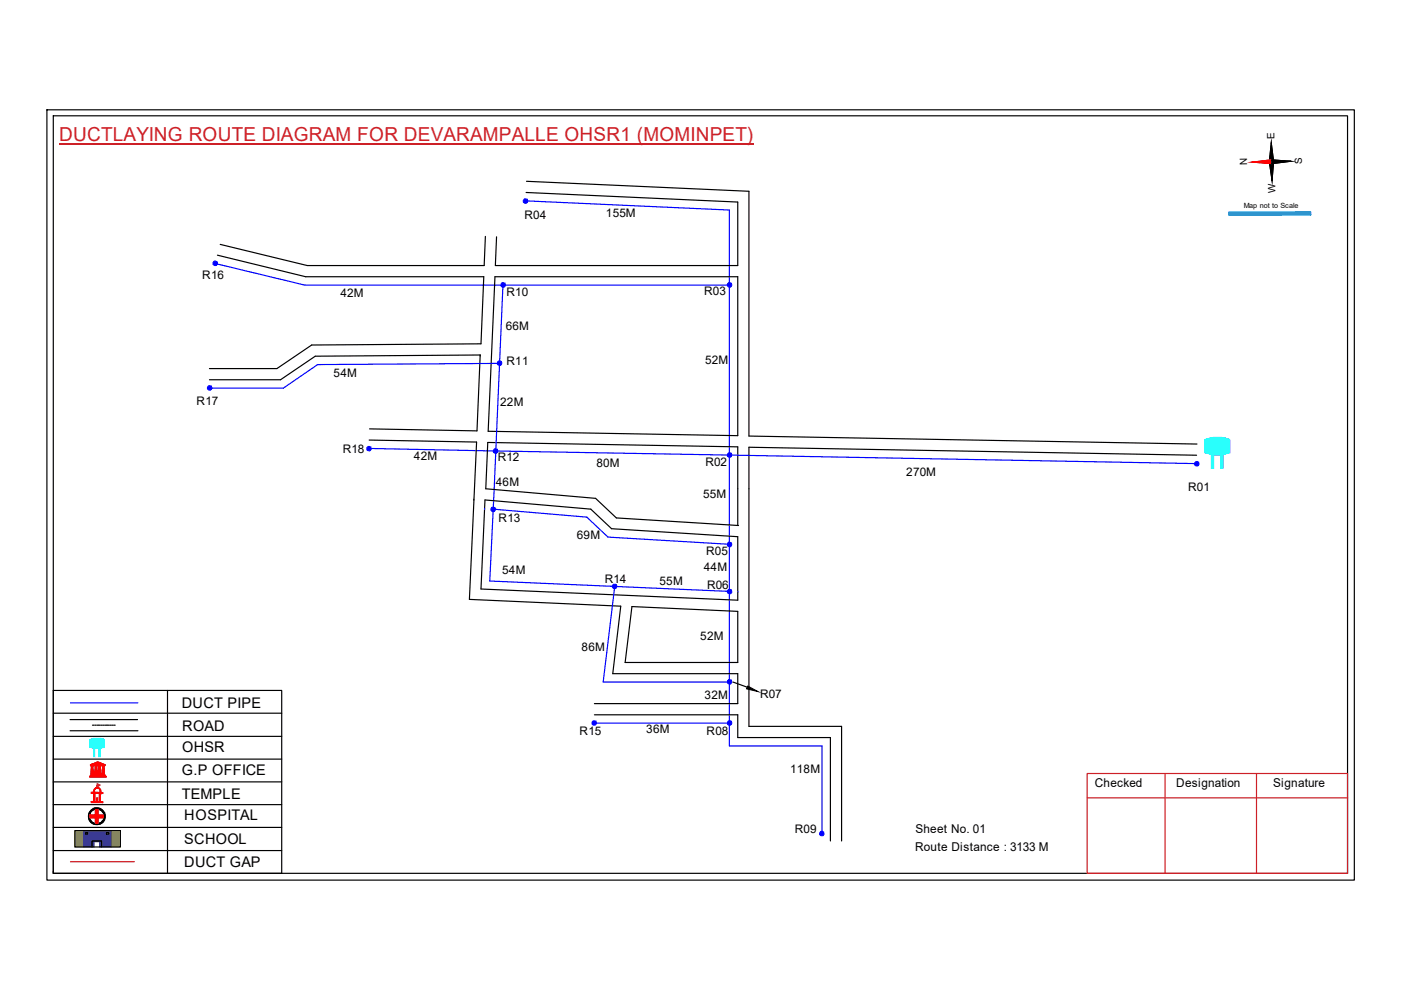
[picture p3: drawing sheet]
<svg xmlns="http://www.w3.org/2000/svg" width="297mm" height="210mm" viewBox="0 0 297 210" stroke-linecap="round" stroke-linejoin="round" font-family="sans-serif">
<path d="M11.3 151.2h48.4M11.3 156.1h48.4M14.9 152.6h14.3M14.9 154.9h14.3M35.5 146.4v38.8M11.3 175.4h48.4M11.3 161h48.4M11.3 165.8h48.4M11.3 170.6h48.4M11.3 180.3h48.4" fill="none" stroke="#000" stroke-width=".25"/>
<path d="M21 158.6h.3v1.8h-.3z" fill-rule="evenodd" fill="#0ffffc"/>
<path d="M21 158.6h.3v1.8h-.3z" fill="none" stroke="#0ffffc" stroke-width=".21"/>
<path d="M19.9 158.6h.2v1.8h-.2z" fill-rule="evenodd" fill="#0ffffc"/>
<path d="M19 156.9l1.6-.4 1.5 .3v1.6l-1.5 .3-1.6-.4zM19.9 158.6h.2v1.8h-.2z" fill="none" stroke="#0ffffc" stroke-width=".21"/>
<path d="M19 156.8a4 4 0 0 1 3.1 0v1.7a4.5 4.5 0 0 1-3-.1z" fill-rule="evenodd" fill="#0ffffc"/>
<path d="M19 156.8a4 4 0 0 1 3.1 0v1.7a4.5 4.5 0 0 1-3-.1z" fill="none" stroke="#0ffffc" stroke-width=".21"/>
<path d="M19 164.6h3.5v.2h-3.5zM19.2 164.3h3.1v.2h-3.1zM19.2 162.1l1.5-.6 1.6 .7zM19.3 162.4l.6-.1-.2 .1 .1 1.7h-.5l.1-1.7zM19.3 164.2h2.8v.1h-2.8zM19.5 162.1l1.2-.5 1.3 .5zM20.1 162.3h.5v1.8h-.5zM20.7 161.7l.2 .1-.2 .3zM20.9 162.3h.5v1.8h-.5zM21.6 162.3l.6 .1h-.1v1.7h-.4l.1-1.7z" fill="none" stroke="#f00" stroke-width=".21"/>
<path d="M21.6 162.3h.5v1.8h-.5z" fill-rule="evenodd" fill="#f00"/>
<path d="M21.6 162.3h.5v1.8h-.5z" fill="none" stroke="#f00" stroke-width=".21"/>
<path d="M20.9 162.3h.5v1.8h-.5z" fill-rule="evenodd" fill="#f00"/>
<path d="M20.9 162.3h.5v1.8h-.5z" fill="none" stroke="#f00" stroke-width=".21"/>
<path d="M20.1 162.3h.5v1.8h-.5z" fill-rule="evenodd" fill="#f00"/>
<path d="M20.1 162.3h.5v1.8h-.5z" fill="none" stroke="#f00" stroke-width=".21"/>
<path d="M19.3 162.3h.5v1.8h-.5z" fill-rule="evenodd" fill="#f00"/>
<path d="M19.3 162.3h.5v1.8h-.5z" fill="none" stroke="#f00" stroke-width=".21"/>
<path d="M20.6 161.7h.4v.4h-.4z" fill-rule="evenodd" fill="#f00"/>
<path d="M19 164.6h3.6v.2h-3.6zM19 164.7h3.6M19.2 164.3h3.1v.2h-3.1zM19.2 164.4h3.1M19.3 164.2h2.8v.1h-2.8zM19.3 164.3h2.8M20.6 161.7h.4v.4h-.4z" fill="none" stroke="#f00" stroke-width=".21"/>
<path d="M19.2 162.1l1-.4a.94 .94 0 0 1 1.1 0l1 .4v.2h-3.1zM19.9 162.1h.7l-.1-.3zM21 161.8l-.1 .3h.7z" fill-rule="evenodd" fill="#f00"/>
<path d="M19.2 162.1l1-.4a.94 .94 0 0 1 1.1 0l1 .4v.2h-3.1zM19.9 162.1l.6-.3 .1 .3zM20.1 168.1h1l-.1 1.9-.9-.1zM20.1 167.2a.73 .73 0 0 1 .9-.2 .73 .73 0 0 1 .4 .9v.2h.4v.1h-.5v1.7l.5 .1v.2l-2.5-.1v-.2h.6v-1.8h-.5v-.1h.5v-.4zM20.1 167.3a.55 .55 0 0 1 1 0l.2 .8-1.4-.1zM20.5 169.2l.1 .6zM20.6 166.5l.1 .5zM21 161.8l.6 .3h-.7z" fill="none" stroke="#f00" stroke-width=".21"/>
<path d="M20.6 166.2l.6 .3-.5 .3z" fill="none" stroke="#e66000" stroke-width=".21"/>
<path d="M20 167.2a.8 .8 0 0 1 1.4 .3v.5l.4 .1v.1l-.5 .1v1.5l.1 .2h.4v.2h-2.5v-.3l.6-.1v-1.6h-.6v-.2h.5zM20.1 167.4l-.2 .6h1.3l-.1-.6-.2-.3h-.5zM20.1 168.3v1.6h.9v-1.7zM20.4 169.2h.3l-.1 .7h-.2z" fill-rule="evenodd" fill="#f00"/>
<path d="M20 167.2a.8 .8 0 0 1 1.4 .3v.5l.4 .1v.1l-.5 .1v1.5l.1 .2h.4v.2h-2.5v-.3l.6-.1v-1.6h-.6v-.2h.5zM20.1 167.4l.3-.3h.5l.2 .3 .1 .6h-1.3zM20.1 168.3l.9-.1v1.7h-.9zM20.4 169.2h.3l-.1 .7h-.2z" fill="none" stroke="#f00" stroke-width=".21"/>
<path d="M20.6 166.5v.5z" fill="#f00"/>
<path d="M20.6 166.5v.5z" fill="none" stroke="#f00" stroke-width=".21"/>
<path d="M20.6 166.5v.5z" fill="#f00"/>
<path d="M20.6 166.5v.5z" fill="none" stroke="#f00" stroke-width=".21"/>
<path d="M20.6 166.5v.5z" fill="#f00"/>
<path d="M20.6 166.5v.5zM20.6 166.5v.5" fill="none" stroke="#f00" stroke-width=".21"/>
<path d="M20.7 166.8l-.1 .2z" fill="#f00"/>
<path d="M20.7 166.8l-.1 .2z" fill="none" stroke="#f00" stroke-width=".21"/>
<path d="M20.7 166.8v.2z" fill="#f00"/>
<path d="M20.7 166.8v.2z" fill="none" stroke="#f00" stroke-width=".21"/>
<path d="M20.6 167h.1z" fill="#f00"/>
<path d="M20.6 167h.1z" fill="none" stroke="#f00" stroke-width=".21"/>
<path d="M20.6 167h.1z" fill="#f00"/>
<path d="M20.6 167h.1z" fill="none" stroke="#f00" stroke-width=".21"/>
<path d="M20.6 166.2l.6 .3-.6 .3z" fill-rule="evenodd" fill="#e66000"/>
<path d="M20.6 166.2l.6 .3-.6 .3z" fill="none" stroke="#e66000" stroke-width=".21"/>
<path d="M11.3 146.4h48.4v38.8h-48.4zM19.6 153.8h.3M20.1 153.8h.3M20.5 153.8h.4M21 153.8h.3M21.5 153.8h.2M21.9 153.8h.2M22.3 153.8h.3M22.7 153.8h.4M23.2 153.8h.3M23.7 153.8h.2M24.1 153.8h.3" fill="none" stroke="#000" stroke-width=".25"/>
<path d="M14.9 149h14.3" fill="none" stroke="#00f" stroke-width=".25"/>
<g fill="none" stroke="#000" stroke-width=".21">
<path d="M19.3 172a1.38 1.38 0 0 1 2.4 .2 1.49 1.49 0 0 1-.8 2.4 1.59 1.59 0 0 1-1.7-.8 1.59 1.59 0 0 1 .1-1.8z"/>
<circle cx="20.5" cy="173" r="1.81"/>
<circle cx="20.5" cy="173.1" r="1.78"/>
<circle cx="20.5" cy="173.1" r="1.59"/>
</g>
<path d="M18.7 173a1.81 1.81 0 0 1 3.6 0 1.81 1.81 0 0 1-3.6 0zM19.3 172a1.55 1.55 0 0 0 .2 2.2 1.55 1.55 0 0 0 2.2-.1 1.55 1.55 0 0 0-.2-2.2l-.4-.2a1.37 1.37 0 0 0-1.8 .3z" fill-rule="evenodd" fill="#000"/>
<path d="M19.1 172.8h1.2v-1.1h.5v1.1h1.1v.6h-1.1v1.1h-.5v-1.1h-1.2z" fill="none" stroke="#f00" stroke-width=".25"/>
<path d="M19.1 172.8h1.1v-1.1h.6v1.1h1.1v.6h-1.1v1.1h-.6v-1.1h-1.1z" fill-rule="evenodd" fill="#f00"/>
<path d="M19.1 172.8h1.1v-1.1h.6v1.1h1.1v.6h-1.1v1.1h-.6v-1.1h-1.1z" fill="none" stroke="#f00" stroke-width=".21"/>
<path d="M14.9 182.7h13.6" fill="none" stroke="#f00" stroke-width=".25"/>
<path d="M15.9 176.1h1.9v3.5h-1.9zM23.6 176.1h1.9v3.5h-1.9z" fill-rule="evenodd" fill="#c8c92d"/>
<path d="M15.9 176.1h1.9v3.5h-1.9zM23.6 176.1h1.9v3.5h-1.9z" fill="none" stroke="#c8c92d" stroke-width=".21"/>
<path d="M17.7 176.1h5.9v3.5h-2.5v-1.1h-1.2v1.1h-2.2zM18.2 176.5v.4h.3v-.4zM22.6 176.5v.4h.4v-.4z" fill-rule="evenodd" fill="#293189"/>
<path d="M17.7 176.1h5.9v3.5h-2.5v-1.1h-1.2v1.1h-2.2zM18.2 176.5h.3v.4h-.3zM22.6 176.5h.4v.4h-.4z" fill="none" stroke="#293189" stroke-width=".21"/>
<path d="M9.9 23.3h277.2v163.3h-277.2zM11.3 24.6h274.4v160.6h-274.4zM273.7 34.2l-8.2 .2M15.9 176.1h9.6v3.5h-9.6zM18.2 176.5h.4v.4h-.4zM19.5 179.6v-1.3h2v1.3M22.6 176.5h.5v.4h-.5zM11.3 184.8v.4" fill="none" stroke="#000" stroke-width=".25"/>
<path d="M12.6 30.4h147.2M230.5 164h55.2v21.2h-55.2zM230.5 169.2h55.2M247 164v21.2M266.4 164v21.2" fill="none" stroke="#cd2027" stroke-width=".25"/>
<path d="M269.1 34.3h.9l-.3 4.1zM269.5 30.2l.5 4.1h-.9z" fill="#000"/>
<path d="M269.1 34.3h.9l-.3 4.1zM269.5 30.2l.5 4.1h-.9z" fill="none" stroke="#000" stroke-width=".21"/>
<path d="M265.5 34.4l4.1-.5v.8z" fill="#f00"/>
<path d="M265.5 34.4l4.1-.5v.8z" fill="none" stroke="#f00" stroke-width=".21"/>
<path d="M269.6 33.9l4.1 .3-4.1 .5zM269.1 34.3h.9l-.3 4.1zM269.5 30.2l.5 4.1h-.9z" fill="#000"/>
<path d="M269.1 34.3h.9l-.3 4.1zM269.5 30.2l.5 4.1h-.9zM269.6 33.9l4.1 .3-4.1 .5z" fill="none" stroke="#000" stroke-width=".21"/>
<path d="M273.7 34.2l-8.2 .2" fill="none" stroke="#000" stroke-width=".25"/>
<path d="M265.5 34.4l4.1-.5v.8z" fill="#f00"/>
<path d="M265.5 34.4l4.1-.5v.8z" fill="none" stroke="#f00" stroke-width=".21"/>
<path d="M269.6 33.9l4.1 .3-4.1 .5z" fill="#000"/>
<path d="M269.6 33.9l4.1 .3-4.1 .5z" fill="none" stroke="#000" stroke-width=".21"/>
<path d="M269.6 34.3l-4.1 .1" fill="none" stroke="#f00" stroke-width=".25"/>
<path d="M273.7 34.2l-4.1 .1" fill="none" stroke="#000" stroke-width=".25"/>
<path d="M260.6 45h17.2v.6h-17.2z" fill-rule="evenodd" fill="#0093dd"/>
<path d="M260.6 45h17.2v.6h-17.2z" fill="none" stroke="#0093dd" stroke-width=".21"/>
<path d="M260.6 45h17.3v.6h-17.3z" fill="none" stroke="#0093dd" stroke-width=".25"/>
<g fill="none" stroke="#000" stroke-width=".25">
<path d="M111.6 38.4l47.2 2.2v51.9l95 1.6M46.1 54.1l18.7 4.6h37.8l-.6 14.2-35.9 .3-7.4 4.9h-14.3M102.9 50.1l-.2 6.2h-37.6l-18.4-4.5M104.9 58.7h51.5v33.7l-52.9-1zM111.5 40.8l44.9 2v13.5h-51.4l.3-6.1M101.8 75.3h.1M101.8 75.3l-.7 16.1-22.7-.5M101.8 75.3l-35 .2-7.3 5h-15.1M78.3 93.3l22.7 .4-1.5 33.4 32.1 1.4-1.7 14.3h26.5v6.4h-30.4M253.7 96.5l-94.9-1.7v59.2h19.6v24.3M100.5 105.8h.1M102.8 106l22.5 1.9 4.4 4.2 26.7 1.7v13.5l-54.4-2.4z"/>
<path d="M156.4 111.3v-16.6l-53-.9-.4 9.8 23.3 2.1 4.4 4.1 25.9 1.6M134 128.6l22.4 1v10.9h-23.9zM126 151.6h30.4v4.8h19.7v21.9"/>
</g>
<g fill="none" stroke="#00f" stroke-width=".25">
<path d="M45.7 55.9l18.9 4.6h90M111.5 42.6l43.1 1.9v69.1M106 77l-38.7 .3-7.2 5h-15.7M106.6 60.5l-1.4 33.3M78.3 95.1l175.4 3.2M105.2 93.9l-.4 9.8M102.7 107.8h.1M104.5 107.9l19.9 1.7 4.5 4.3 25.7 1.5M104.8 103.8l-1 19.4 50.8 2.2M154.6 113.8v44.4h19.7v18.8M130.3 124.3l-2.4 20.3h26.7M156.4 125.5h.1"/>
<path d="M126 153.3h28.6"/>
</g>
<circle cx="45.7" cy="55.8" r=".49" fill="#00f"/>
<circle cx="45.7" cy="55.8" r=".49" fill="none" stroke="#00f" stroke-width=".21"/>
<circle cx="106.7" cy="60.4" r=".49" fill="#00f"/>
<circle cx="106.7" cy="60.4" r=".49" fill="none" stroke="#00f" stroke-width=".21"/>
<circle cx="111.4" cy="42.6" r=".49" fill="#00f"/>
<circle cx="111.4" cy="42.6" r=".49" fill="none" stroke="#00f" stroke-width=".21"/>
<circle cx="154.7" cy="60.4" r=".49" fill="#00f"/>
<circle cx="154.7" cy="60.4" r=".49" fill="none" stroke="#00f" stroke-width=".21"/>
<circle cx="44.5" cy="82.2" r=".49" fill="#00f"/>
<circle cx="44.5" cy="82.2" r=".49" fill="none" stroke="#00f" stroke-width=".21"/>
<circle cx="105.9" cy="77" r=".49" fill="#00f"/>
<circle cx="105.9" cy="77" r=".49" fill="none" stroke="#00f" stroke-width=".21"/>
<circle cx="105.1" cy="95.6" r=".49" fill="#00f"/>
<circle cx="105.1" cy="95.6" r=".49" fill="none" stroke="#00f" stroke-width=".21"/>
<circle cx="78.2" cy="95.1" r=".49" fill="#00f"/>
<circle cx="78.2" cy="95.1" r=".49" fill="none" stroke="#00f" stroke-width=".21"/>
<circle cx="104.6" cy="107.9" r=".49" fill="#00f"/>
<circle cx="104.6" cy="107.9" r=".49" fill="none" stroke="#00f" stroke-width=".21"/>
<circle cx="154.7" cy="115.4" r=".49" fill="#00f"/>
<circle cx="154.7" cy="115.4" r=".49" fill="none" stroke="#00f" stroke-width=".21"/>
<circle cx="154.7" cy="125.4" r=".49" fill="#00f"/>
<circle cx="154.7" cy="125.4" r=".49" fill="none" stroke="#00f" stroke-width=".21"/>
<circle cx="130.3" cy="124.3" r=".49" fill="#00f"/>
<circle cx="130.3" cy="124.3" r=".49" fill="none" stroke="#00f" stroke-width=".21"/>
<circle cx="154.7" cy="144.5" r=".49" fill="#00f"/>
<circle cx="154.7" cy="144.5" r=".49" fill="none" stroke="#00f" stroke-width=".21"/>
<circle cx="126" cy="153.2" r=".49" fill="#00f"/>
<circle cx="126" cy="153.2" r=".49" fill="none" stroke="#00f" stroke-width=".21"/>
<circle cx="154.7" cy="153.2" r=".49" fill="#00f"/>
<circle cx="154.7" cy="153.2" r=".49" fill="none" stroke="#00f" stroke-width=".21"/>
<circle cx="174.3" cy="176.7" r=".49" fill="#00f"/>
<circle cx="174.3" cy="176.7" r=".49" fill="none" stroke="#00f" stroke-width=".21"/>
<circle cx="253.8" cy="98.3" r=".49" fill="#00f"/>
<circle cx="253.8" cy="98.3" r=".49" fill="none" stroke="#00f" stroke-width=".21"/>
<circle cx="154.7" cy="96.4" r=".49" fill="#00f"/>
<circle cx="154.7" cy="96.4" r=".49" fill="none" stroke="#00f" stroke-width=".21"/>
<path d="M258.8 96.2h.5v3.1h-.5z" fill-rule="evenodd" fill="#0ffffc"/>
<path d="M258.8 96.2h.5v3.1h-.5z" fill="none" stroke="#0ffffc" stroke-width=".21"/>
<path d="M256.8 96.2h.5v3.1h-.5z" fill-rule="evenodd" fill="#0ffffc"/>
<path d="M255.4 93.3a6.9 6.9 0 0 1 5.3-.1v2.7a6.9 6.9 0 0 1-5.3-.1zM256.8 96.2h.5v3.1h-.5z" fill="none" stroke="#0ffffc" stroke-width=".21"/>
<path d="M255.4 93.2a7 7 0 0 1 5.3 0v2.8a7.5 7.5 0 0 1-5.3-.1z" fill-rule="evenodd" fill="#0ffffc"/>
<path d="M255.4 93.2a7 7 0 0 1 5.3 0v2.8a7.5 7.5 0 0 1-5.3-.1z" fill="none" stroke="#0ffffc" stroke-width=".21"/>
<path d="M158.5 145.5l2.2 1.1-2.4-.6z" fill="#000"/>
<path d="M158.5 145.5l2.2 1.1-2.4-.6z" fill="none" stroke="#000" stroke-width=".21"/>
<path d="M155.4 144.6l3.1 1.1" fill="none" stroke="#000" stroke-width=".25"/>
<text font-size="4.1" fill="#cd2027" x="12.6" y="29.9">DUCTLAYING ROUTE DIAGRAM FOR DEVARAMPALLE OHSR1 (MOMINPET)</text>
<g font-size="3.1">
<text x="38.6" y="150">DUCT PIPE</text>
<text x="38.6" y="154.9">ROAD</text>
<text x="38.6" y="159.5">OHSR</text>
<text x="38.6" y="164.3">G.P OFFICE</text>
<text x="38.6" y="169.3">TEMPLE</text>
<text x="39.1" y="173.9">HOSPITAL</text>
<text x="39.1" y="179">SCHOOL</text>
<text x="39.1" y="183.8">DUCT GAP</text>
</g>
<g font-size="2.6">
<text x="232.1" y="167">Checked</text>
<text x="249.4" y="167">Designation</text>
<text x="270" y="167">Signature</text>
<text x="194.1" y="176.6">Sheet No. 01</text>
<text x="194" y="180.3">Route Distance : 3133 M</text>
</g>
<g font-size="2.5">
<text x="111.2" y="46.5">R04</text>
<text x="128.5" y="46">155M</text>
<text x="42.9" y="59.1">R16</text>
<text x="72.2" y="62.9">42M</text>
<text x="107.4" y="62.7">R10</text>
<text x="149.3" y="62.6">R03</text>
<text x="107.2" y="69.9">66M</text>
<text x="107.4" y="77.5">R11</text>
<text x="149.5" y="77.2">52M</text>
<text x="70.7" y="79.8">54M</text>
<text x="41.7" y="85.8">R17</text>
<text x="106" y="86">22M</text>
<text x="72.7" y="96">R18</text>
<text x="87.8" y="97.5">42M</text>
<text x="105.5" y="97.8">R12</text>
<text x="126.4" y="99">80M</text>
<text x="149.6" y="98.7">R02</text>
<text x="192.1" y="100.9">270M</text>
<text x="105.1" y="103">46M</text>
<text x="149.1" y="105.7">55M</text>
<text x="251.9" y="104.1">R01</text>
<text x="105.7" y="110.7">R13</text>
<text x="122.3" y="114.2">69M</text>
<text x="149.7" y="117.6">R05</text>
<text x="106.5" y="121.8">54M</text>
<text x="128.2" y="123.6">R14</text>
<text x="139.8" y="124">55M</text>
<text x="149.2" y="121">44M</text>
<text x="149.9" y="124.9">R06</text>
<text x="148.5" y="135.7">52M</text>
<text x="123.3" y="138.1">86M</text>
<text x="149.4" y="148.3">32M</text>
<text x="161.2" y="148">R07</text>
<text x="122.9" y="155.9">R15</text>
<text x="137" y="155.4">36M</text>
<text x="149.8" y="155.9">R08</text>
<text x="167.5" y="164">118M</text>
<text x="168.5" y="176.6">R09</text>
</g>
<g font-size="2.1">
<text x="270.2" y="29.5" transform="rotate(-91 270.2 29.5)">E</text>
<text x="264.5" y="35.1" transform="rotate(-91 264.5 35.1)">N</text>
<text x="276.1" y="34.8" transform="rotate(-91 276.1 34.8)">S</text>
<text x="270.5" y="40.9" transform="rotate(-91 270.5 40.9)">W</text>
</g>
<text font-size="1.5" x="263.7" y="44.2">Map not to Scale</text>
</svg>
